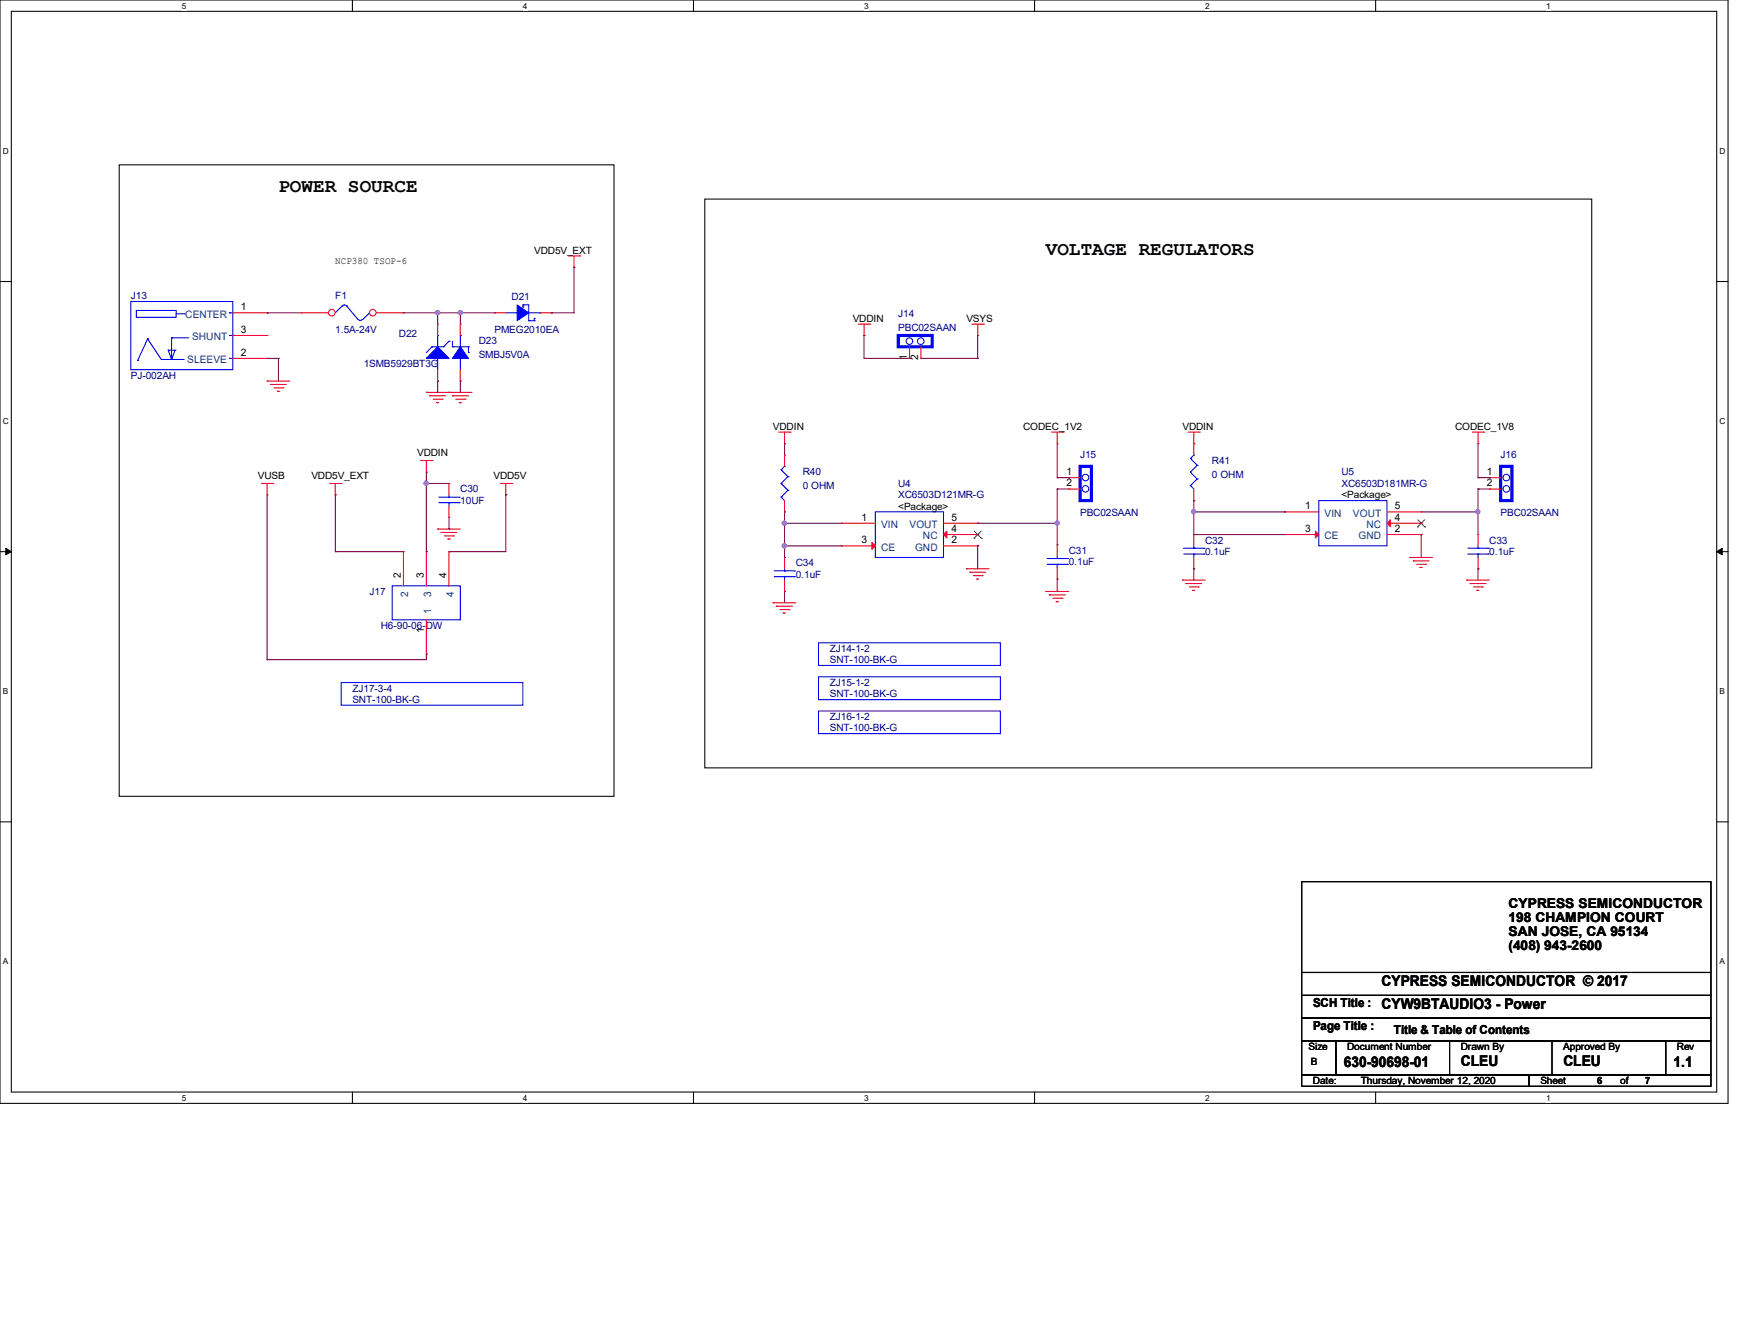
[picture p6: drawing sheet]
<svg xmlns="http://www.w3.org/2000/svg" width="279mm" height="216mm" viewBox="0 0 279 216" stroke-linecap="round" stroke-linejoin="round" font-family="sans-serif">
<path d="M0 0h278v177.4h-278zM1.8 1.8h274.3v173.8h-274.3z" fill="none" stroke="#000" stroke-width=".17"/>
<g fill="#fff">
<path d="M29.3 .2h.7v1.5h-.7z"/>
<path d="M29.3 175.8h.7v1.4h-.7z"/>
</g>
<path d="M56.7 0v1.8M56.7 175.6v1.8" fill="none" stroke="#000" stroke-width=".17"/>
<g fill="#fff">
<path d="M84.1 .2h.7v1.5h-.7z"/>
<path d="M84.1 175.8h.7v1.4h-.7z"/>
</g>
<path d="M111.5 0v1.8M111.5 175.6v1.8" fill="none" stroke="#000" stroke-width=".17"/>
<g fill="#fff">
<path d="M139 .2h.7v1.5h-.7z"/>
<path d="M139 175.8h.7v1.4h-.7z"/>
</g>
<path d="M166.4 0v1.8M166.4 175.6v1.8" fill="none" stroke="#000" stroke-width=".17"/>
<g fill="#fff">
<path d="M193.8 .2h.8v1.5h-.8z"/>
<path d="M193.8 175.8h.8v1.4h-.8z"/>
</g>
<path d="M221.3 0v1.8M221.3 175.6v1.8" fill="none" stroke="#000" stroke-width=".17"/>
<g fill="#fff">
<path d="M248.7 .2h.7v1.5h-.7z"/>
<path d="M248.7 175.8h.7v1.4h-.7z"/>
<path d="M.5 23.5h.9v1.5h-.9z"/>
<path d="M276.6 23.5h.9v1.5h-.9z"/>
<path d="M.5 67h.9v1.5h-.9z"/>
<path d="M276.6 67h.9v1.5h-.9z"/>
</g>
<path d="M0 45.3h1.8M276.1 45.3h1.9" fill="none" stroke="#000" stroke-width=".17"/>
<g fill="#fff">
<path d="M.5 110.4h.8v1.5h-.8z"/>
<path d="M276.6 110.4h.9v1.5h-.9z"/>
</g>
<path d="M0 88.7h1.8M276.1 88.7h1.9" fill="none" stroke="#000" stroke-width=".17"/>
<path d="M.9 88.1l.9 .6-.9 .5zM276.1 88.7l.9-.6v1.1z" fill="#000" stroke="#000" stroke-width=".16"/>
<g fill="#fff">
<path d="M.5 153.8h.8v1.5h-.8z"/>
<path d="M276.6 153.8h.9v1.5h-.9z"/>
</g>
<g fill="none" stroke="#000" stroke-width=".17">
<path d="M19.2 26.5h79.6v101.5h-79.6zM113.4 32h142.6v91.4h-142.6zM0 132.1h1.8M276.1 132.1h1.9M209.4 156.3h65.8v3.7h-65.8zM209.4 141.7h65.8v14.6h-65.8zM209.4 160h65.8v3.7h-65.8zM209.4 167.3h5.5v5.5h-5.5zM209.4 172.8h36.6v1.8h-36.6zM209.4 163.7h65.8v3.6h-65.8zM214.9 167.3h53v5.5h-53zM233.2 167.3h16.4v5.5h-16.4z"/>
<path d="M246 172.8h29.2v1.8h-29.2zM267.9 167.3h7.3v5.5h-7.3z"/>
</g>
<g fill="none" stroke="#f00" stroke-width=".17">
<path d="M37.5 57.6h5.5M37.5 53.9h5.5M37.5 50.3h5.5M43 57.6h.1M43 53.9h.1M43 50.3h.1M91.4 41.1h1.9M92.3 43h.1M92.3 41.1v1.9M93.3 41.1h.1M138 52.1h1.9M139 53.9h.1"/>
<path d="M139 52.1v1.8M139.9 52.1h.1M156.3 52.1h1.9M157.3 53.9h.1M157.3 52.1v1.8M158.2 52.1h.1M42 77.7h1.9M43 61.3h.1M43 79.5h.1M43 61.3h3.6M43 77.7v1.8M43.5 61.8h.1"/>
<path d="M43.5 61.8h2.6M43.9 77.7h.1M44.1 62.4h1.4M44.6 62.9h.1M44.6 62.9h.4M45.5 62.4h.1M53 77.7h1.9M53.9 79.5h.1M53.9 77.7v1.8M54.9 77.7h.1M67.6 74h1.9M68.6 63.1h.1"/>
<path d="M68.6 75.9h.1M68.6 63.1h7.3M68.6 74v1.9M69.1 63.6h.1M69.1 63.6h2.6M69.5 74h.1M69.7 64.2h1.4M70.2 64.7h.1M70.2 64.7h.4M71.1 64.2h.1M72.2 63.1h.1M72.8 63.6h.1"/>
<path d="M72.8 63.6h2.6M73.3 64.2h1.5M73.9 64.7h.1M73.9 64.7h.4M74.8 64.2h.1M80.5 77.7h1.8M81.4 79.5h.1M81.4 77.7v1.8M82.3 77.7h.1M125.3 69.5h1.8M126.2 71.3h.1M126.2 73.2h.1"/>
<path d="M126.2 69.5v1.8M126.2 73.2v1.8M127.1 69.5h.1M169.2 69.5h1.8M170.1 71.3h.1M170.1 69.5v1.8M171 69.5h.1M171.9 76.8h.1M171.9 78.6h.1M171.9 76.8h1.8M171.9 78.6h1.8M191.1 69.5h1.8"/>
<path d="M192 71.3h.1M192 69.5v3.7M192 78.6v1.9M192.9 69.5h.1M236.8 69.5h1.8M237.7 71.3h.1M237.7 69.5v1.8M238.6 69.5h.1M64.9 88.7h.1M64.9 88.7v5.5M68.6 88.7h.1M68.6 88.7v5.5"/>
<path d="M68.6 99.7v5.5M70.4 85h.1M70.4 85h3.6M71 85.6h.1M71 85.6h2.5M71.5 86.1h1.4M72.1 86.7h.1M72.1 86.7h.3M72.2 88.7h.1M72.2 88.7v5.5M72.9 86.1h.1M124.3 96.9h.1"/>
<path d="M124.3 96.9h3.7M124.9 97.5h.1M124.9 97.5h2.6M125.4 98h1.5M126 98.6h.1M126 98.6h.4M126.2 89.6h.1M126.2 95.1h.1M126.2 82.3h.1M126.2 80.5v1.8M126.2 89.6v1.8M126.2 93.3v1.8"/>
<path d="M126.9 98h.1M155.4 91.4h.1M155.4 91.4h3.7M156 92h.1M156 92h2.5M156.5 92.5h1.5M157.1 93.1h.1M157.1 93.1h.3M158 92.5h.1M168.2 95.1h.1M168.2 95.1h3.7M168.8 95.6h.1"/>
<path d="M168.8 95.6h2.6M169.3 96.2h1.5M169.9 96.7h.1M169.9 96.7h.4M170.1 87.6h.1M170.1 93.1h.1M170.1 87.6v1.8M170.1 91.2v1.9M170.8 96.2h.1M190.2 93.3h.1M190.2 93.3h3.6M190.8 93.8h.1"/>
<path d="M190.8 93.8h2.5M191.3 94.4h1.4M191.8 94.9h.1M191.8 94.9h.4M192 85.9h.1M192 91.4h.1M192 80.5h.1M192 85.9v1.9M192 89.6v1.8M192.7 94.4h.1M206.6 82.3h.1M206.6 85.9h.1"/>
<path d="M206.6 82.3h5.5M206.6 85.9h5.5M223.1 82.3h5.5M223.1 85.9h5.5M223.1 84.1h5.5M226.8 89.6h.1M226.8 89.6h3.6M227.3 90.2h.1M227.3 90.2h2.6M227.9 90.7h1.4M228.4 91.2h.1M228.4 91.2h.4"/>
<path d="M228.6 82.3h.1M228.6 85.9h.1M228.6 84.1h.1M229.3 90.7h.1M235.9 93.3h.1M235.9 93.3h3.7M236.5 93.8h.1M236.5 93.8h2.5M237 94.4h1.5M237.5 94.9h.1M237.5 94.9h.4M238.5 94.4h.1"/>
<path d="M68.6 105.2h.1"/>
</g>
<g fill="none" stroke="#00f" stroke-width=".17">
<path d="M21 48.5h16.5v10.9h-16.5zM21.9 49.9h6.4v1.1h-6.4zM22.1 58h.1M23.7 54.5h.1M23.7 54.5l2.3 3.3M23.7 54.5l-1.6 3.5M26 57.8h.1M26 57.8h3.6M27.1 56.3h.1M27.1 56.3l.5 1.5M27.1 56.3h1.1M27.6 54.3h.1"/>
<path d="M27.6 57.8h.1M27.6 54.3h2.8M27.6 54.3v3.5M28.2 56.3h.1M28.2 56.3l-.6 1.5M28.3 50.5h1.3M29.6 50.5h.1M36.9 50.3h.1M36.9 53.9h.1M36.9 57.6h.1M36.9 50.3h.6M36.9 53.9h.6"/>
<path d="M36.9 57.6h.6M55 49.2l.4-.2 .4 .2M55 49.2h.1M55 49.2l-1.1 1.1M55.8 49.2h.1M55.8 49.2l1.8 2.2M58.3 51.3a.34 .34 0 0 1-.6 .1M59.4 50.3h.1M59.4 50.3l-1.1 1.1M125.6 79.9h.1M125.6 77.7h.1M125.6 75.5h.1"/>
<path d="M125.6 79.9l.6 .6M125.6 77.7l1.1 1.1M125.6 75.5l1.1 1.1M126.2 75h.1M126.2 75l-.6 .5M126.7 78.8h.1M126.7 76.6h.1M126.7 78.8l-1.1 1.1M126.7 76.6l-1.1 1.1M191.5 78.1h.1M191.5 75.9h.1M191.5 73.7h.1"/>
<path d="M191.5 78.1l.5 .5M191.5 75.9l1.1 1.1M191.5 73.7l1.1 1.1M192 73.2h.1M192 73.2l-.5 .5M192.6 77h.1M192.6 74.8h.1M192.6 77l-1.1 1.1M192.6 74.8l-1.1 1.1M63.1 94.2h10.9v5.5h-10.9zM124.5 92.7h3.3M124.5 91.8h3.3"/>
<path d="M126.2 91.8h.1M126.2 92.7h.1M126.2 91.4v.4M126.2 92.7v.6M127.8 92.7h.1M127.8 91.8h.1M168.4 90.7h3.3M168.4 89.8h3.3M170.1 89.8h.1M170.1 90.7h.1M170.1 89.4v.4M170.1 90.7v.5"/>
<path d="M171.7 90.7h.1M171.7 89.8h.1M190.4 89.1h3.3M190.4 88.1h3.3M192 88.1h.1M192 89.1h.1M192 87.8v.3M192 89.1v.5M193.7 89.1h.1M193.7 88.1h.1M212.1 80.5h11v7.3h-11zM54.9 109.7h29.2v3.7h-29.2z"/>
<path d="M131.7 108.8h29.2v3.7h-29.2zM131.7 103.3h29.2v3.7h-29.2z"/>
<circle cx="174.6" cy="76.8" r=".53"/>
<circle cx="174.6" cy="78.6" r=".53"/>
</g>
<g fill="#f00" stroke="#f00" stroke-width=".17">
<path d="M211.6 85.4l.5 .5-.5 .6z"/>
<path d="M223.1 84.1l.5-.5v1.1z"/>
</g>
<path d="M228 84.7h.1M228 83.6l1.2 1.1M229.2 83.6l-1.2 1.1M229.2 84.7h.1" fill="none" stroke="#804000" stroke-width=".16"/>
<path d="M173.7 75h1.9v5.5h-1.9z" fill="none" stroke="#00f" stroke-width=".51"/>
<circle cx="53.4" cy="50.3" r=".53" fill="#fff" stroke="#f00" stroke-width=".17"/>
<path d="M48.5 50.3h.1M48.5 50.3h4.3" fill="none" stroke="#f00" stroke-width=".17"/>
<circle cx="60" cy="50.3" r=".53" fill="#fff" stroke="#f00" stroke-width=".17"/>
<g fill="none" stroke="#f00" stroke-width=".17">
<path d="M60.5 50.3h4.4M64.9 50.3h.1M70.4 52.1h.1M70.4 52.1v1.8M70.4 59.4v1.9M74 52.1h.1M74 52.1v1.8M74 59.4v1.9M79.5 50.3h.1M79.5 50.3h1.9M86.9 50.3h1.8M88.7 50.3h.1"/>
<path d="M146.3 57.6h.1M146.3 55.8v1.8M148.1 57.6h.1M148.1 55.8v1.8M70.4 61.3h.1M72.2 77.7h.1M72.2 77.7v1.8M74 61.3h.1M239.6 76.8h.1M239.6 78.6h.1M239.6 76.8h1.8M239.6 78.6h1.8"/>
<path d="M72.2 83.2h.1M72.2 81.4v1.8M135.3 84.1h.1M135.3 87.8h.1M135.3 84.1h5.5M135.3 87.8h5.5M151.8 84.1h5.5M151.8 87.8h5.5M151.8 85.9h5.5M157.3 84.1h.1M157.3 87.8h.1M157.3 85.9h.1"/>
<path d="M237.7 85.9h.1M237.7 91.4h.1M237.7 85.9v1.9M237.7 89.6v1.8"/>
</g>
<g fill="none" stroke="#00f" stroke-width=".17">
<path d="M69.5 55.8h.1M69.5 55.8h1.8M69.5 55.8l-.9 .9M70.4 57.6h.1M70.4 53.9h.1M70.4 53.9v1.9M70.4 57.6v1.8M71.3 55.8h.1M72.2 54.9h.1M72.2 54.9l-.9 .9M72.8 55.8h.1M72.8 54.9v.9"/>
<path d="M72.8 55.8h2.6M74 57.6h.1M74 53.9h.1M74 53.9v1.9M74 57.6v1.8M75.4 55.8h.1M75.4 56.7h.1M75.4 55.8v.9M81.4 50.3h1.8M83.2 50.3h.1M84.1 49h.1M84.1 49.4h.1"/>
<path d="M84.1 49h.9v2.6M84.1 49v.4M85 51.6h.1M85 50.3h1.9M85 51.6h.9M85.9 51.6h.1M85.9 51.2h.1M85.9 51.2v.4M86.9 50.3h.1M70.6 79.9h3.3M72.2 79.9h.1M72.2 79.5v.4"/>
<path d="M73.9 79.9h.1M70.6 80.8h3.3M72.2 80.8h.1M72.2 80.8v.6M73.9 80.8h.1M140.8 82.3h11v7.3h-11zM236.1 89.1h3.3M236.1 88.1h3.3M237.7 88.1h.1M237.7 89.1h.1M237.7 87.8v.3M237.7 89.1v.5"/>
<path d="M239.4 89.1h.1M239.4 88.1h.1M131.7 114.3h29.2v3.6h-29.2z"/>
<circle cx="146.3" cy="54.8" r=".53"/>
<circle cx="148.1" cy="54.8" r=".53"/>
<circle cx="242.3" cy="76.8" r=".53"/>
<circle cx="242.3" cy="78.6" r=".53"/>
</g>
<path d="M144.5 53.9h5.4v1.9h-5.4zM241.4 75h1.8v5.5h-1.8z" fill="none" stroke="#00f" stroke-width=".51"/>
<g fill="#f00" stroke="#f00" stroke-width=".17">
<path d="M140.3 87.2l.5 .6-.5 .5z"/>
<path d="M151.8 85.9l.5-.5v1.1z"/>
</g>
<path d="M156.7 86.5h.1M156.7 85.4l1.2 1.1M157.8 85.4l-1.1 1.1M157.9 86.5h.1" fill="none" stroke="#804000" stroke-width=".16"/>
<g fill="#00f" stroke="#00f" stroke-width=".17">
<path d="M70.4 55.8l1.8 1.8h-3.6z"/>
<path d="M74 55.8l1.4 1.8h-2.6z" fill-rule="evenodd"/>
<path d="M83.2 49l1.8 1.3-1.8 1.3z" fill-rule="evenodd"/>
</g>
<g fill="none" stroke="#800040" stroke-width=".17">
<path d="M43 50.3h.1M43 57.6h.1M43 50.3h5.5M43 57.6h1.8M44.8 57.6h.1M44.8 57.6v3.7M64.9 50.3h14.6M70.4 50.3h.1M70.4 50.3v1.8M74 50.3h.1M74 50.3v1.8M88.7 50.3h.1"/>
<path d="M92.3 43h.1M92.3 43v7.3h-3.6M139 53.9h.1M139 53.9v3.7h7.3M146.3 57.6h.1M148.1 57.6h9.2M157.3 53.9h.1M157.3 57.6h.1M157.3 53.9v3.7M43 79.5v26.5M53.9 79.5h.1M53.9 79.5v9.2"/>
<path d="M68.6 77.7h.1M68.6 75.9h.1M68.6 75.9v12.8M68.6 77.7h3.6M70.4 61.3h.1M70.4 61.3v1.8M74 61.3h.1M74 61.3v1.8M81.4 79.5h.1M81.4 79.5v9.2h-9.2M126.2 71.3h.1M126.2 71.3v1.9"/>
<path d="M170.1 76.8h.1M170.1 78.6h.1M170.1 71.3v5.5M170.1 78.6v9M170.1 76.8h1.8M170.1 78.6h1.8M171.9 76.8h.1M237.7 76.8h.1M237.7 78.6h.1M237.7 71.3v5.5M237.7 78.6v7.3M237.7 76.8h1.9"/>
<path d="M237.7 78.6h1.9M239.6 76.8h.1M53.9 88.7h.1M53.9 88.7h11M68.6 88.7h.1M72.2 88.7h.1M72.2 85h.1M72.2 83.2v1.8M126.2 82.3h.1M126.2 87.8h.1M126.2 95.1h.1M126.2 84.1h.1"/>
<path d="M126.2 89.6h.1M126.2 82.3v7.3M126.2 95.1v1.8M126.2 87.8h9.1M126.2 84.1h9.1M135.3 87.8h.1M157.3 84.1h.1M157.3 87.8h.1M157.3 84.1h12.8M157.3 87.8v3.6M170.1 84.1h.1M170.1 93.1h.1"/>
<path d="M170.1 93.1v2M192 85.9h.1M192 82.3h.1M192 91.4h.1M192 80.5h.1M192 85.9h14.6M192 80.5v5.4M192 91.4v1.9M192 82.3h14.6M206.6 82.3h.1M228.6 85.9h.1M228.6 82.3h9.1"/>
<path d="M228.6 85.9v3.7M237.7 91.4h.1M237.7 82.3h.1M237.7 91.4v1.9M43 106h.1M68.6 105.2h.1M68.6 105.2v.8h-25.6"/>
</g>
<g fill="#f0f" stroke="#f0f" stroke-width=".17">
<circle cx="74" cy="50.2" r=".34"/>
<circle cx="70.4" cy="50.2" r=".35"/>
<circle cx="192" cy="82.3" r=".34"/>
<circle cx="126.2" cy="84.1" r=".34"/>
<circle cx="68.5" cy="77.7" r=".34"/>
<circle cx="237.7" cy="82.3" r=".34"/>
<circle cx="170.1" cy="84.1" r=".34"/>
<circle cx="126.2" cy="87.8" r=".34"/>
</g>
<g font-size="3.1">
<text x="44.8" y="30.9">POWER SOURCE</text>
<text x="168.2" y="41">VOLTAGE REGULATORS</text>
</g>
<g font-size="2.4">
<text x="222.2" y="158.5">CYPRESS SEMICONDUCTOR © 2017</text>
<text x="222.2" y="162.2">CYW9BTAUDIO3 - Power</text>
<text x="216.2" y="171.5">630-90698-01</text>
<text x="235" y="171.4">CLEU</text>
<text x="251.5" y="171.4">CLEU</text>
<text x="269.2" y="171.5">1.1</text>
</g>
<g font-size="2.2">
<text x="242.7" y="146">CYPRESS SEMICONDUCTOR</text>
<text x="242.7" y="148.2">198 CHAMPION COURT</text>
<text x="242.7" y="150.4">SAN JOSE, CA 95134</text>
<text x="242.7" y="152.7">(408) 943-2600</text>
</g>
<g font-size="2">
<text x="211.2" y="161.9">SCH Title :</text>
<text x="211.2" y="165.5">Page Title :</text>
<text x="224.2" y="166.2">Title &amp; Table of Contents</text>
</g>
<g font-size="1.7" fill="#004080">
<text x="29.8" y="51.1">CENTER</text>
<text x="30.1" y="58.4">SLEEVE</text>
<text x="30.9" y="54.7">SHUNT</text>
<text x="213.1" y="83.1">VIN</text>
<text x="217.6" y="83.1">VOUT</text>
<text x="141.7" y="84.9">VIN</text>
<text x="141.7" y="88.5">CE</text>
<text x="146.3" y="84.9">VOUT</text>
<text x="147.2" y="88.5">GND</text>
<text x="148.5" y="86.7">NC</text>
<text x="213.1" y="86.7">CE</text>
<text x="218.5" y="86.7">GND</text>
<text x="219.8" y="84.9">NC</text>
<text x="65.7" y="96" transform="rotate(-90 65.7 96)">2</text>
<text x="69.3" y="98.7" transform="rotate(-90 69.3 98.7)">1</text>
<text x="69.3" y="96" transform="rotate(-90 69.3 96)">3</text>
<text x="73" y="96" transform="rotate(-90 73 96)">4</text>
</g>
<g font-size="1.7">
<text x="38.7" y="53.5">3</text>
<text x="38.7" y="49.9">1</text>
<text x="38.7" y="57.2">2</text>
<text x="145.9" y="57.9" transform="rotate(-90 145.9 57.9)">1</text>
<text x="147.7" y="57.9" transform="rotate(-90 147.7 57.9)">2</text>
<text x="171.5" y="76.4">1</text>
<text x="239.2" y="76.4">1</text>
<text x="138.6" y="83.7">1</text>
<text x="153" y="83.7">5</text>
<text x="171.5" y="78.2">2</text>
<text x="209.9" y="81.9">1</text>
<text x="224.4" y="81.9">5</text>
<text x="224.4" y="83.7">4</text>
<text x="239.2" y="78.2">2</text>
<text x="138.6" y="87.3">3</text>
<text x="153" y="87.3">2</text>
<text x="153" y="85.5">4</text>
<text x="209.9" y="85.5">3</text>
<text x="224.4" y="85.5">2</text>
<text x="64.5" y="92.9" transform="rotate(-90 64.5 92.9)">2</text>
<text x="68.2" y="92.9" transform="rotate(-90 68.2 92.9)">3</text>
<text x="71.8" y="92.9" transform="rotate(-90 71.8 92.9)">4</text>
<text x="68.2" y="101.8" transform="rotate(-90 68.2 101.8)">1</text>
</g>
<g font-size="1.6">
<text x="85.9" y="40.8">VDD5V_EXT</text>
<text x="53.9" y="42.4">NCP380 TSOP-6</text>
<text x="137.2" y="51.7">VDDIN</text>
<text x="155.4" y="51.7">VSYS</text>
<text x="124.3" y="69.1">VDDIN</text>
<text x="164.6" y="69.1">CODEC_1V2</text>
<text x="190.2" y="69.1">VDDIN</text>
<text x="234.1" y="69.1">CODEC_1V8</text>
<text x="41.5" y="77">VUSB</text>
<text x="50.1" y="77">VDD5V_EXT</text>
<text x="67.1" y="73.3">VDDIN</text>
<text x="79.4" y="77">VDD5V</text>
<text x="144.5" y="81.9">&lt;Package&gt;</text>
<text x="215.8" y="80.1">&lt;Package&gt;</text>
<text x="210.5" y="168.8">Size</text>
<text x="210.9" y="171.2">B</text>
<text x="216.7" y="168.8">Document Number</text>
<text x="235" y="168.8">Drawn By</text>
<text x="251.5" y="168.8">Approved By</text>
<text x="269.7" y="168.8">Rev</text>
<text x="211.2" y="174.2">Date:</text>
<text x="218.9" y="174.2">Thursday, November 12, 2020</text>
<text x="247.8" y="174.2">Sheet</text>
<text x="256.9" y="174.3">6</text>
<text x="260.6" y="174.2">of</text>
<text x="264.6" y="174.3">7</text>
</g>
<g font-size="1.6" fill="#000080">
<text x="21" y="48">J13</text>
<text x="53.9" y="48">F1</text>
<text x="53.9" y="53.6">1.5A-24V</text>
<text x="79.5" y="53.6">PMEG2010EA</text>
<text x="82.3" y="48.3">D21</text>
<text x="144.5" y="51">J14</text>
<text x="144.5" y="53.2">PBC02SAAN</text>
<text x="58.5" y="59.1">1SMB5929BT3G</text>
<text x="64.2" y="54.1">D22</text>
<text x="77" y="55.4">D23</text>
<text x="77" y="57.6">SMBJ5V0A</text>
<text x="21" y="60.9">PJ-002AH</text>
<text x="129.1" y="76.4">R40</text>
<text x="173.7" y="73.7">J15</text>
<text x="194.9" y="74.6">R41</text>
<text x="194.9" y="76.8">0 OHM</text>
<text x="215.8" y="76.4">U5</text>
<text x="241.4" y="73.7">J16</text>
<text x="74" y="79.2">C30</text>
<text x="74" y="81">10UF</text>
<text x="129.1" y="78.6">0 OHM</text>
<text x="144.5" y="80.1">XC6503D121MR-G</text>
<text x="144.5" y="78.2">U4</text>
<text x="173.7" y="83">PBC02SAAN</text>
<text x="215.8" y="78.2">XC6503D181MR-G</text>
<text x="241.4" y="83">PBC02SAAN</text>
<text x="171.9" y="89">C31</text>
<text x="193.8" y="87.4">C32</text>
<text x="193.8" y="89.2">0.1uF</text>
<text x="239.6" y="87.4">C33</text>
<text x="239.6" y="89.2">0.1uF</text>
<text x="59.4" y="95.6">J17</text>
<text x="128" y="91.1">C34</text>
<text x="128" y="92.9">0.1uF</text>
<text x="171.9" y="90.8">0.1uF</text>
<text x="61.3" y="101.1">H6-90-06-DW</text>
<text x="133.5" y="104.8">ZJ14-1-2</text>
<text x="133.5" y="106.6">SNT-100-BK-G</text>
<text x="56.7" y="111.2">ZJ17-3-4</text>
<text x="56.7" y="113">SNT-100-BK-G</text>
<text x="133.5" y="110.2">ZJ15-1-2</text>
<text x="133.5" y="112.1">SNT-100-BK-G</text>
<text x="133.5" y="115.7">ZJ16-1-2</text>
<text x="133.5" y="117.6">SNT-100-BK-G</text>
</g>
<g font-size="1.3">
<text x="29.3" y="1.4">5</text>
<text x="84.1" y="1.4">4</text>
<text x="139" y="1.4">3</text>
<text x="193.8" y="1.4">2</text>
<text x="248.7" y="1.4">1</text>
<text x=".5" y="24.7">D</text>
<text x="276.6" y="24.7">D</text>
<text x=".5" y="68.2">C</text>
<text x="276.6" y="68.2">C</text>
<text x=".5" y="111.6">B</text>
<text x="276.6" y="111.6">B</text>
<text x=".5" y="155">A</text>
<text x="276.6" y="155">A</text>
<text x="29.3" y="177">5</text>
<text x="84.1" y="177">4</text>
<text x="139" y="177">3</text>
<text x="193.8" y="177">2</text>
<text x="248.7" y="177">1</text>
</g>
</svg>
